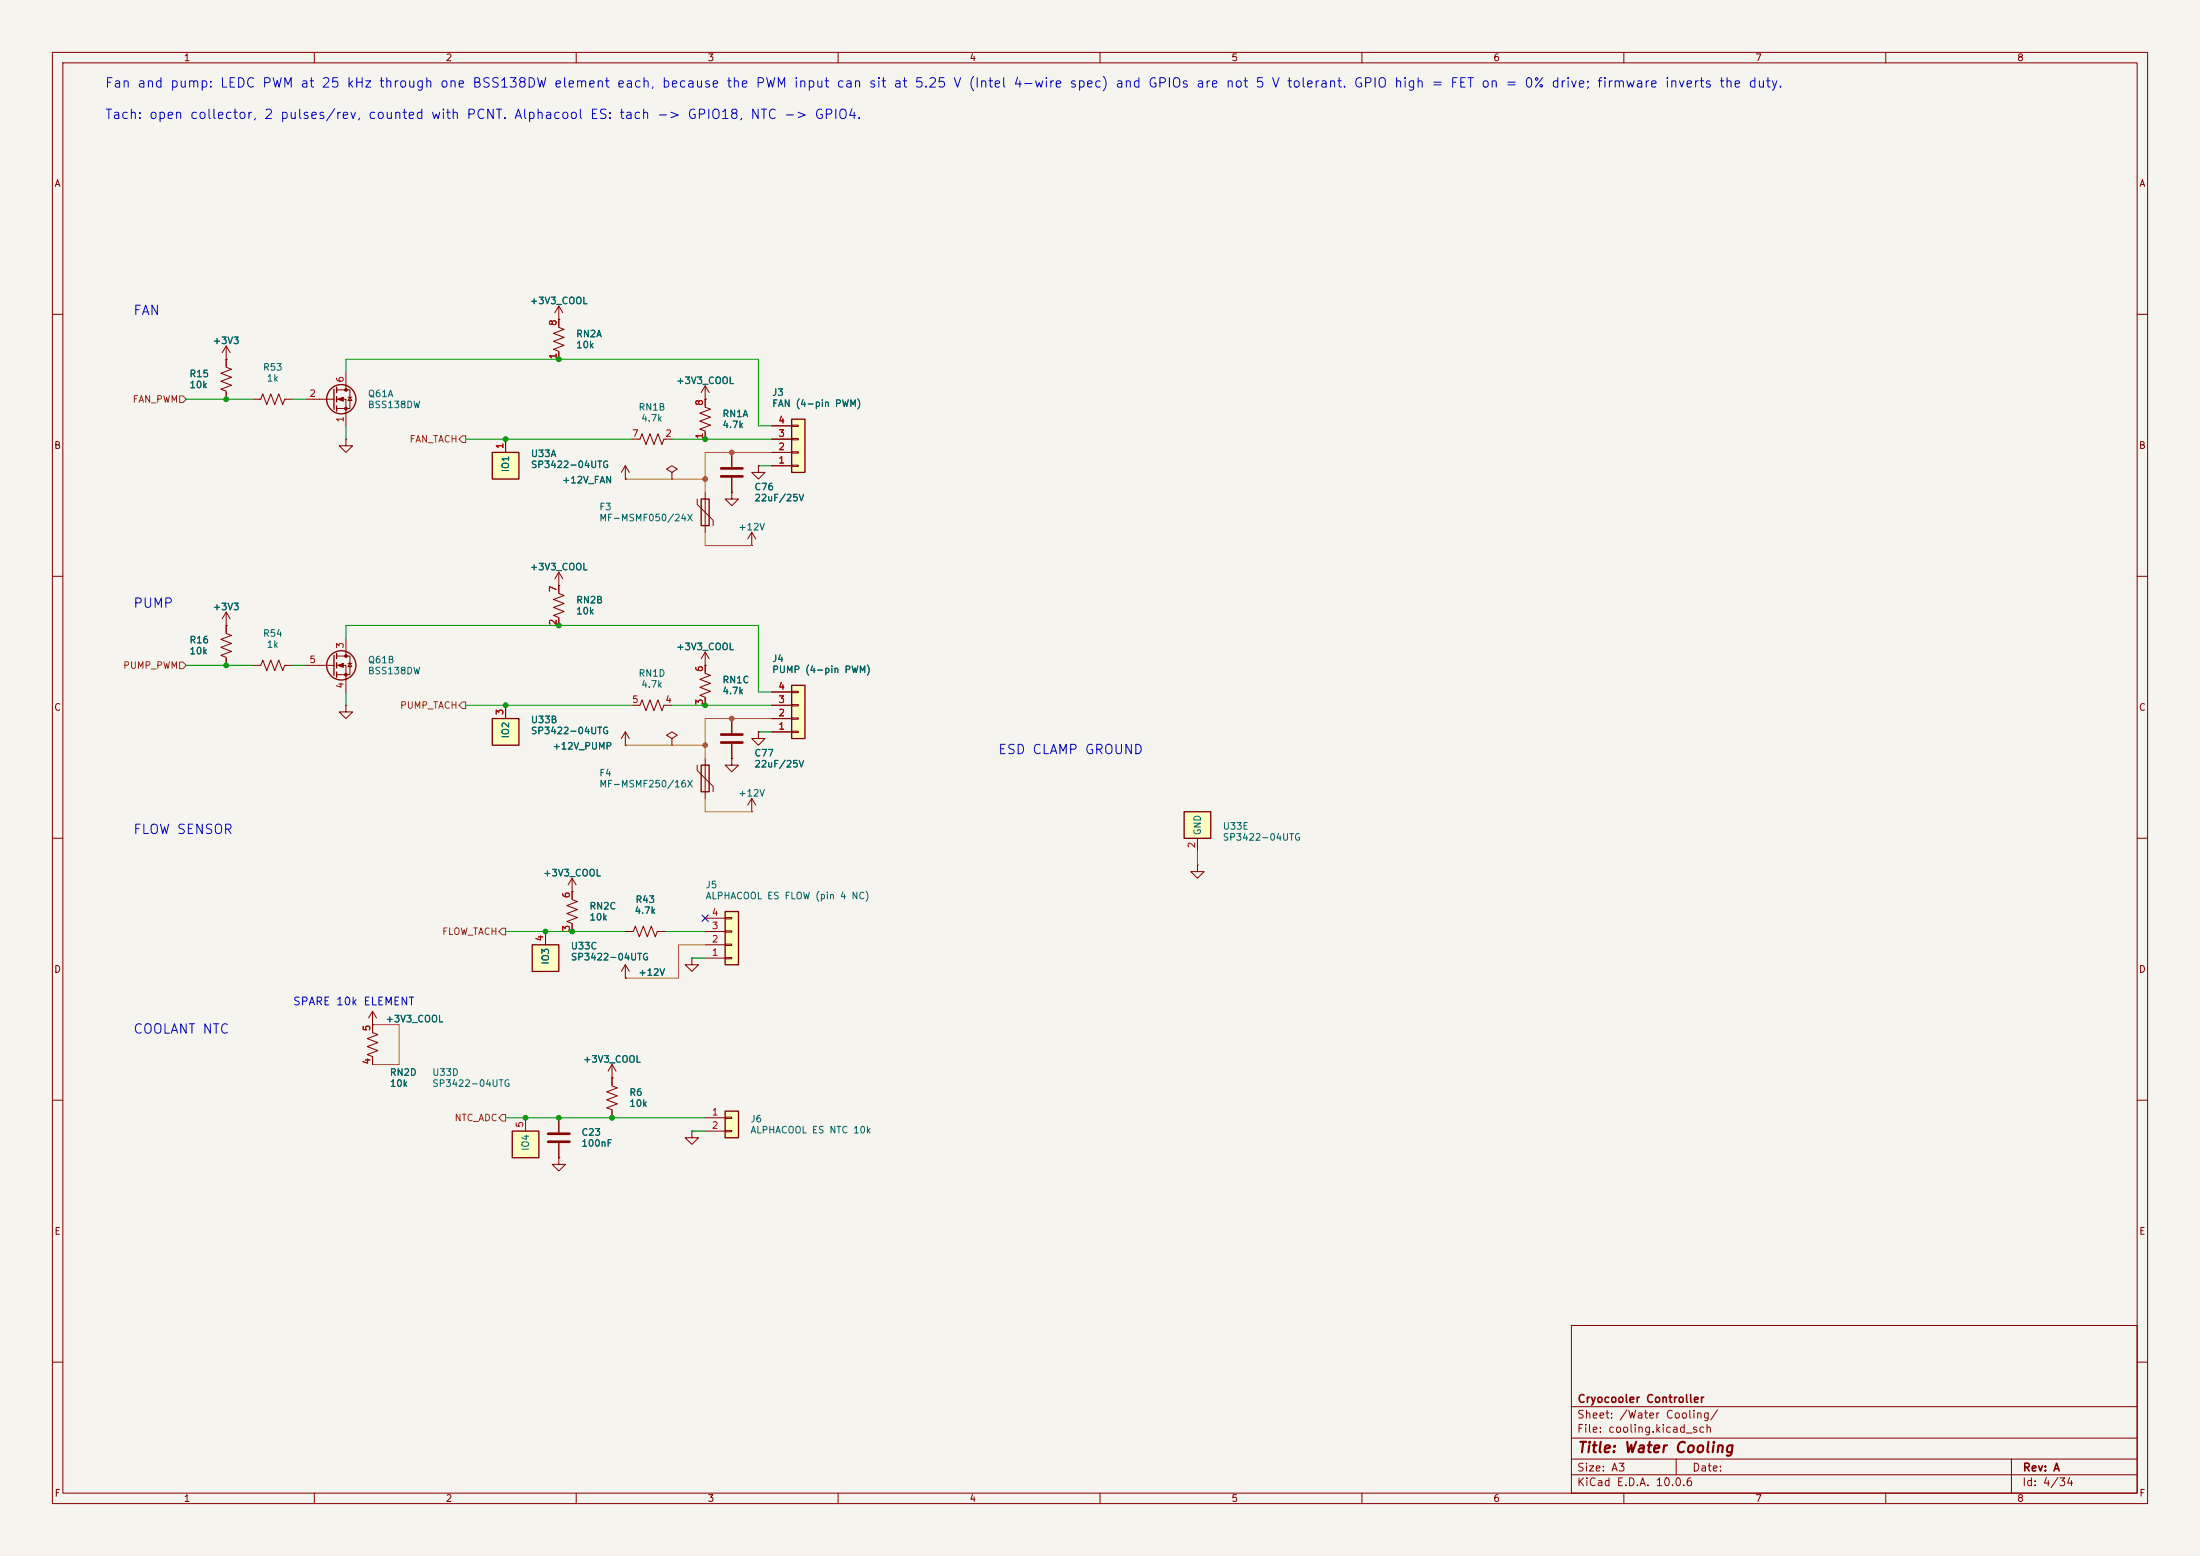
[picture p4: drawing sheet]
<svg xmlns="http://www.w3.org/2000/svg" width="420mm" height="297mm" viewBox="0 0 420 297" stroke-linecap="round" stroke-linejoin="round" font-family="sans-serif">
<path d="M0 0h420v297h-420z" fill="#f5f4ef" stroke="#f5f4ef" stroke-width=".19"/>
<g fill="none" stroke="#840000" stroke-width=".19">
<path d="M10 10h400v277h-400zM12 12h396v273h-396zM60 10v2M110 10v2M160 10v2M210 10v2M260 10v2M310 10v2M360 10v2M10 60h2M43.2 68.6h.1M43.2 66l-.8 1.3"/>
<path d="M43.2 66l.7 1.3M43.2 66v2.6M48.3 76.2h1.5l.4-1 .7 2 .8-2 .8 2 .7-2 .8 2 .4-1h1.5M408 60h2M139.7 94v1.3h1.3l-1.3 1.2-1.3-1.2h1.3M139.7 94h.1M139.7 86.4v2.8M139.7 91.2v2.8M144.8 88.9v1.3h1.2l-1.2 1.2-1.3-1.2h1.3M144.8 88.9h.1M10 110h2M106.7 111.8h.1"/>
<path d="M106.7 109.2v4.1l1 .4-2 .7 2 .8-2 .8 2 .7-2 .8 1 .4v1.5M106.7 109.2l-.8 1.3M106.7 109.2l.7 1.3M143.5 104.1h.1M143.5 101.6l-.8 1.3M143.5 101.6l.8 1.3M143.5 101.6v2.5M408 110h2M48.3 127h1.5l.4-1 .7 2 .8-2 .8 2 .7-2 .8 2 .4-1h1.5M120.6 134.6h1.6l.4-1 .7 2 .8-2 .7 2 .8-2 .8 2 .3-1h1.6M134.6 127h.1M134.6 124.5v4l1 .4-2 .8 2 .7-2 .8 2 .8-2 .7 1 .4v1.5"/>
<path d="M134.6 124.5l-.7 1.2M134.6 124.5l.8 1.2M10 160h2M408 160h2M10 210h2M408 210h2M300 253h108v32h-108zM10 260h2M300 278.5h108M300 274.5h108M300 268.5h108M320 278.5v3"/>
<path d="M384 278.5v6.5M408 260h2M60 285v2M110 285v2M160 285v2M210 285v2M260 285v2M300 281.5h108M310 285v2M360 285v2"/>
</g>
<path d="M137.7 89.4h4M137.7 90.9h4" fill="none" stroke="#840000" stroke-width=".51"/>
<path d="M226.1 154.9h5v5.1h-5z" fill="#ffffc2"/>
<g fill="none" stroke="#840000" stroke-width=".25">
<path d="M63.8 74.3v3.8M64.3 73.9v1M64.3 75.7v1M64.3 77.5v1M133.9 95.3h1.5v5h-1.5zM226.1 154.9h5v5.1h-5z"/>
<circle cx="65.2" cy="76.2" r="2.79"/>
</g>
<g fill="none" stroke="#840000" stroke-width=".19">
<path d="M58.4 76.2h5.4M64.3 74.4h2.5v3.6h-2.5M64.3 76.2h1.7v5.1M66 71.1v3.3M66.4 75.8h.8M66.8 75.8l.4 .7h-.8zM66 83.8v1.3h1.3l-1.3 1.3-1.2-1.3h1.2M66 83.8h.1M119.4 91.4h.1M119.4 88.9v2.5M119.4 88.9l-.8 1.3M119.4 88.9l.7 1.3"/>
<path d="M133.1 95.3v1l3 3v1M134.6 94v7.6M119.4 139.7l-.8 1.3M119.4 139.7l.7 1.3M119.4 139.7v2.5M139.7 137.2v2.8M119.4 142.2h.1M139.7 142v2.8M228.6 165.1v1.3h1.3l-1.3 1.2-1.3-1.2h1.3M228.6 165.1h.1M228.6 160v2.6"/>
</g>
<g fill="#840000" stroke="#840000" stroke-width=".19">
<path d="M64.5 76.2l1-.4v.8z"/>
<circle cx="66" cy="74.4" r=".25"/>
<circle cx="66" cy="78" r=".25"/>
</g>
<path d="M137.7 140.2h4M137.7 141.7h4" fill="none" stroke="#840000" stroke-width=".51"/>
<path d="M94 86.4h5.1v5h-5.1z" fill="#ffffc2"/>
<path d="M94 86.4h5.1v5h-5.1zM133.9 146.1h1.5v5h-1.5z" fill="none" stroke="#840000" stroke-width=".25"/>
<g fill="none" stroke="#840000" stroke-width=".19">
<path d="M134.6 76.2h.1M134.6 73.7v4l1 .4-2 .8 2 .7-2 .8 2 .8-2 .7 1 .4v1.5M134.6 73.7l-.7 1.2M134.6 73.7l.8 1.2M96.5 83.8v2.6M128.3 90.2l1-.7-1-.6-1 .6 1 .7v1.2M128.3 91.4h.1M128.3 141l1-.7-1-.6-1 .6 1 .7v1.2M128.3 142.2h.1M133.1 146.1v1l3 3v1M134.6 144.8v7.6M106.7 221v1.2h1.2l-1.2 1.3-1.3-1.3h1.3"/>
<path d="M106.7 221h.1"/>
</g>
<path d="M151.1 80h2.6v10.2h-2.6z" fill="#ffffc2"/>
<path d="M151.1 80h2.6v10.2h-2.6z" fill="none" stroke="#840000" stroke-width=".25"/>
<g fill="none" stroke="#840000" stroke-width=".19">
<path d="M43.2 68.6v1.5l1 .4-2 .7 2 .8-2 .8 2 .7-2 .8 1 .4v1.5M120.6 83.8h1.6l.4-1 .7 2 .8-2 .7 2 .8-2 .8 2 .3-1h1.6M147.3 88.9h3.8M147.3 86.4h3.8M147.3 83.8h3.8M147.3 81.3h3.8M151.1 88.8h1.3v.2h-1.3zM151.1 86.2h1.3v.3h-1.3zM151.1 83.7h1.3v.2h-1.3zM151.1 81.2h1.3v.2h-1.3zM43.2 119.4h.1M43.2 116.8v4.1l1 .4-2 .7 2 .8-2 .8 2 .7-2 .8 1 .4v1.5"/>
<path d="M43.2 116.8l-.8 1.3M43.2 116.8l.7 1.3M106.7 213.4v2.8M106.7 218.2v2.8"/>
</g>
<path d="M104.6 216.4h4.1M104.6 217.9h4.1" fill="none" stroke="#840000" stroke-width=".51"/>
<path d="M97.8 215.9h5.1v5.1h-5.1z" fill="#ffffc2"/>
<path d="M97.8 215.9h5.1v5.1h-5.1z" fill="none" stroke="#840000" stroke-width=".25"/>
<path d="M106.7 58.4v4.1l1 .4-2 .7 2 .8-2 .8 2 .7-2 .8 1 .4v1.5M106.7 58.4l-.8 1.3M106.7 58.4l.7 1.3M106.7 61h.1M143.5 154.9h.1M143.5 152.4l-.8 1.3M143.5 152.4l.8 1.3M143.5 152.4v2.5M100.3 213.4v2.5" fill="none" stroke="#840000" stroke-width=".19"/>
<path d="M101.6 180.3h5.1v5.1h-5.1z" fill="#ffffc2"/>
<path d="M101.6 180.3h5.1v5.1h-5.1z" fill="none" stroke="#840000" stroke-width=".25"/>
<path d="M104.1 177.8v2.5M109.2 170.2h.1M109.2 167.6v4.1l1 .4-2 .7 2 .8-2 .8 2 .7-2 .8 1 .4v1.5M109.2 167.6l-.7 1.3M109.2 167.6l.8 1.3M116.8 205.7v1.6l1.1 .3-2.1 .8 2.1 .8-2.1 .7 2.1 .8-2.1 .8 1 .3v1.6M132.1 215.9v1.3h1.2l-1.2 1.2-1.3-1.2h1.3M132.1 215.9h.1" fill="none" stroke="#840000" stroke-width=".19"/>
<path d="M138.4 212.1h2.6v5.1h-2.6z" fill="#ffffc2"/>
<path d="M138.4 212.1h2.6v5.1h-2.6z" fill="none" stroke="#840000" stroke-width=".25"/>
<g fill="none" stroke="#840000" stroke-width=".19">
<path d="M144.8 139.7v1.3h1.2l-1.2 1.2-1.3-1.2h1.3M144.8 139.7h.1M119.4 177.8h1.5l.4-1 .7 2 .8-2 .8 2 .7-2 .8 2 .4-1h1.5M71.1 193v4.1l1 .4-2 .7 2 .8-2 .8 2 .7-2 .8 1 .4v1.5M71.1 195.6h.1M71.1 193l-.7 1.3M71.1 193l.8 1.3M119.4 186.7h.1M119.4 184.2l-.8 1.2M119.4 184.2l.7 1.2M119.4 184.2v2.5M132.1 182.9v1.3h1.2l-1.2 1.2-1.3-1.2h1.3"/>
<path d="M132.1 182.9h.1M116.8 205.7h.1M116.8 203.2l-.7 1.3M116.8 203.2l.8 1.3M116.8 203.2v2.5M134.6 213.4h3.8M134.6 215.9h3.8M138.4 213.2h1.3v.3h-1.3zM138.4 215.8h1.3v.2h-1.3z"/>
</g>
<path d="M94 137.2h5.1v5h-5.1z" fill="#ffffc2"/>
<g fill="none" stroke="#840000" stroke-width=".25">
<path d="M63.8 125.1v3.8M64.3 124.7v1M64.3 126.5v1M64.3 128.3v1M94 137.2h5.1v5h-5.1z"/>
<circle cx="65.2" cy="127" r="2.79"/>
</g>
<path d="M58.4 127h5.4M64.3 125.2h2.5v3.6h-2.5M64.3 127h1.7v5.1M66 134.6v1.3h1.3l-1.3 1.3-1.2-1.3h1.2M66 134.6h.1M66 121.9v3.3M66.4 126.6h.8M66.8 126.6l.4 .7h-.8zM96.5 134.6v2.6" fill="none" stroke="#840000" stroke-width=".19"/>
<g fill="#840000" stroke="#840000" stroke-width=".19">
<path d="M64.5 127l1-.4v.8z"/>
<circle cx="66" cy="125.2" r=".25"/>
<circle cx="66" cy="128.8" r=".25"/>
</g>
<path d="M138.4 174h2.6v10.2h-2.6z" fill="#ffffc2"/>
<path d="M138.4 174h2.6v10.2h-2.6z" fill="none" stroke="#840000" stroke-width=".25"/>
<path d="M139.7 144.8v1.3h1.3l-1.3 1.2-1.3-1.2h1.3M139.7 144.8h.1M134.6 177.8h3.8M134.6 175.3h3.8M138.4 177.7h1.3v.2h-1.3zM138.4 175.1h1.3v.3h-1.3zM134.6 182.9h3.8M134.6 180.3h3.8M138.4 182.8h1.3v.2h-1.3zM138.4 180.2h1.3v.3h-1.3z" fill="none" stroke="#840000" stroke-width=".19"/>
<path d="M151.1 130.8h2.6v10.2h-2.6z" fill="#ffffc2"/>
<path d="M151.1 130.8h2.6v10.2h-2.6z" fill="none" stroke="#840000" stroke-width=".25"/>
<g fill="none" stroke="#840000" stroke-width=".19">
<path d="M43.2 68.6h.1M43.2 68.6v1.3M43.2 74.9v1.3M106.7 61h.1M106.7 61v1.2M106.7 67.3v1.3M134.6 76.2h.1M134.6 76.2v1.3M96.5 83.8v2.6M119.4 91.4h.1M134.6 82.6v1.2M139.7 94h.1"/>
<path d="M139.7 86.4v2.8M139.7 91.2v2.8M144.8 88.9h.1M147.3 88.9h3.8M147.3 86.4h3.8M147.3 83.8h3.8M147.3 81.3h3.8M43.2 119.4h.1M43.2 119.4v1.3M106.7 111.8h.1M106.7 111.8v1.2M106.7 118.1v1.3"/>
<path d="M43.2 125.7v1.3M96.5 134.6v2.6M134.6 127h.1M134.6 127v1.3M134.6 133.4v1.2M139.7 137.2v2.8M144.8 139.7h.1M147.3 139.7h3.8M147.3 137.2h3.8M147.3 134.6h3.8M147.3 132.1h3.8M151.1 139.6h1.3v.2h-1.3z"/>
<path d="M151.1 137h1.3v.3h-1.3zM151.1 134.5h1.3v.2h-1.3zM151.1 132h1.3v.2h-1.3zM119.4 142.2h.1M139.7 144.8h.1M139.7 142v2.8M104.1 177.8v2.5M109.2 170.2h.1M109.2 170.2v1.3M109.2 176.5v1.3M119.4 177.8h1.2M125.7 177.8h1.3"/>
<path d="M71.1 195.6h.1M71.1 195.6v1.3M119.4 186.7h.1M71.1 201.9v1.3M106.7 213.4v2.8M106.7 218.2v2.8M116.8 205.7h.1M116.8 205.7v1.3M116.8 212.1v1.3M106.7 221h.1"/>
</g>
<path d="M34.3 75.6h.6l.7 .6-.7 .6h-.6zM88.3 83.2h.6v1.3h-.6l-.7-.7zM34.3 126.4h.6l.7 .6-.7 .6h-.6zM88.3 134h.6v1.3h-.6l-.7-.7zM95.9 177.2h.6v1.2h-.6l-.7-.6zM95.9 212.7h.6v1.3h-.6l-.7-.6z" fill="none" stroke="#725600" stroke-width=".19"/>
<g fill="none" stroke="#009600" stroke-width=".19">
<path d="M35.6 76.2h12.7M55.9 76.2h2.5M66 71.1v-2.5h78.8v12.7h2.5M66 81.3v2.5M88.9 83.8h31.7M128.3 83.8h19M144.8 88.9h2.5M35.6 127h12.7M55.9 127h2.5M66 121.9v-2.5h78.8v12.7h2.5M66 132.1v2.5M88.9 134.6h31.7"/>
<path d="M128.3 134.6h19M144.8 139.7h2.5M96.5 177.8h22.9M127 177.8h7.6M228.6 162.6v2.5M132.1 182.9h2.5M96.5 213.4h38.1M132.1 215.9h2.5"/>
</g>
<path d="M119.4 91.4h15.2M147.3 86.4h-12.7v7.6M134.6 101.6v2.5h8.9M147.3 137.2h-12.7v7.6M119.4 142.2h15.2M134.6 152.4v2.5h8.9M134.6 180.3h-5.1v6.4h-10.1" fill="none" stroke="#af8c00" stroke-width=".19"/>
<path d="M71.1 195.6h5.1v7.6h-5.1" fill="none" stroke="#d76e00" stroke-width=".19"/>
<path d="M134 174.7l1.2 1.2M135.2 174.7l-1.2 1.2" fill="none" stroke="#000084" stroke-width=".19"/>
<g fill="#009600" stroke="#009600" stroke-width=".19">
<circle cx="96.5" cy="134.6" r=".46"/>
<circle cx="96.5" cy="83.8" r=".46"/>
<circle cx="106.7" cy="68.6" r=".46"/>
<circle cx="43.2" cy="76.2" r=".46"/>
<circle cx="43.2" cy="127" r=".46"/>
<circle cx="106.7" cy="119.4" r=".46"/>
<circle cx="134.6" cy="134.6" r=".46"/>
<circle cx="116.8" cy="213.4" r=".46"/>
<circle cx="109.2" cy="177.8" r=".46"/>
<circle cx="104.1" cy="177.8" r=".46"/>
<circle cx="106.7" cy="213.4" r=".46"/>
<circle cx="100.3" cy="213.4" r=".46"/>
<circle cx="134.6" cy="83.8" r=".46"/>
</g>
<g fill="#af8c00" stroke="#af8c00" stroke-width=".19">
<circle cx="134.6" cy="142.2" r=".46"/>
<circle cx="139.7" cy="137.2" r=".46"/>
<circle cx="134.6" cy="91.4" r=".46"/>
<circle cx="139.7" cy="86.4" r=".46"/>
</g>
<text font-size="2" fill="#840000" x="301" y="277.8">Title: Water Cooling</text>
<g font-size="1.8" fill="#0000c2">
<text x="19.9" y="17.2">Fan and pump: LEDC PWM at 25 kHz through one BSS138DW element each, because the PWM input can sit at 5.25 V (Intel 4-wire spec) and GPIOs are not 5 V tolerant. GPIO high = FET on = 0% drive; firmware inverts the duty.</text>
<text x="19.9" y="23.2">Tach: open collector, 2 pulses/rev, counted with PCNT. Alphacool ES: tach -&gt; GPIO18, NTC -&gt; GPIO4.</text>
<text x="25.3" y="60.6">FAN</text>
<text x="25.3" y="116.5">PUMP</text>
<text x="190.4" y="144.4">ESD CLAMP GROUND</text>
<text x="25.3" y="159.7">FLOW SENSOR</text>
<text x="25.3" y="197.8">COOLANT NTC</text>
</g>
<text font-size="1.5" fill="#0000c2" x="55.8" y="192.3">SPARE 10k ELEMENT</text>
<g font-size="1.5" fill="#840000">
<text x="301" y="268.1">Cryocooler Controller</text>
<text x="300.9" y="273.8">File: cooling.kicad_sch</text>
<text x="300.9" y="271.1">Sheet: /Water Cooling/</text>
<text x="300.9" y="281.2">Size: A3</text>
<text x="322.9" y="281.2">Date:</text>
<text x="386" y="281.2">Rev: A</text>
<text x="300.9" y="284">KiCad E.D.A. 10.0.6</text>
<text x="385.9" y="284">Id: 4/34</text>
</g>
<g font-size="1.3" fill="#840000">
<text x="35" y="12">1</text>
<text x="85" y="12">2</text>
<text x="135" y="12">3</text>
<text x="185" y="12">4</text>
<text x="235" y="12">5</text>
<text x="285" y="12">6</text>
<text x="335" y="12">7</text>
<text x="385" y="12">8</text>
<text x="10.3" y="36">A</text>
<text x="408.3" y="36">A</text>
<text x="10.2" y="86">B</text>
<text x="408.2" y="86">B</text>
<text x="10.2" y="136">C</text>
<text x="408.2" y="136">C</text>
<text x="10.2" y="186">D</text>
<text x="408.2" y="186">D</text>
<text x="10.3" y="236">E</text>
<text x="408.3" y="236">E</text>
<text x="10.3" y="286">F</text>
<text x="35" y="287">1</text>
<text x="85" y="287">2</text>
<text x="135" y="287">3</text>
<text x="185" y="287">4</text>
<text x="235" y="287">5</text>
<text x="285" y="287">6</text>
<text x="335" y="287">7</text>
<text x="385" y="287">8</text>
<text x="408.3" y="286">F</text>
</g>
<g font-size="1.3" fill="#006464">
<text x="101" y="58.4">+3V3_COOL</text>
<text x="40.5" y="66">+3V3</text>
<text x="109.9" y="64.7">RN2A</text>
<text x="50.1" y="71">R53</text>
<text x="109.9" y="66.8">10k</text>
<text x="36.1" y="72.3">R15</text>
<text x="36.1" y="74.4">10k</text>
<text x="50.8" y="73.1">1k</text>
<text x="70.1" y="76.1">Q61A</text>
<text x="129" y="73.6">+3V3_COOL</text>
<text x="147.3" y="75.9">J3</text>
<text x="147.3" y="78">FAN (4-pin PWM)</text>
<text x="70.1" y="78.2">BSS138DW</text>
<text x="121.8" y="78.7">RN1B</text>
<text x="122.3" y="80.8">4.7k</text>
<text x="137.8" y="79.9">RN1A</text>
<text x="137.8" y="82">4.7k</text>
<text x="101.2" y="87.5">U33A</text>
<text x="101.2" y="89.6">SP3422-04UTG</text>
<text x="97.5" y="90.2" transform="rotate(-90 97.5 90.2)">IO1</text>
<text x="107.2" y="92.6">+12V_FAN</text>
<text x="143.9" y="93.9">C76</text>
<text x="143.9" y="96">22uF/25V</text>
<text x="114.3" y="97.7">F3</text>
<text x="114.3" y="99.8">MF-MSMF050/24X</text>
<text x="140.8" y="101.5">+12V</text>
<text x="101" y="109.2">+3V3_COOL</text>
<text x="40.5" y="116.8">+3V3</text>
<text x="109.9" y="115.5">RN2B</text>
<text x="109.9" y="117.6">10k</text>
<text x="36.1" y="123.1">R16</text>
<text x="36.1" y="125.2">10k</text>
<text x="50.1" y="121.8">R54</text>
<text x="50.8" y="123.9">1k</text>
<text x="129" y="124.4">+3V3_COOL</text>
<text x="70.1" y="126.9">Q61B</text>
<text x="70.1" y="129">BSS138DW</text>
<text x="121.8" y="129.5">RN1D</text>
<text x="122.3" y="131.6">4.7k</text>
<text x="137.8" y="130.7">RN1C</text>
<text x="147.3" y="126.7">J4</text>
<text x="147.3" y="128.8">PUMP (4-pin PWM)</text>
<text x="137.8" y="132.8">4.7k</text>
<text x="97.5" y="141" transform="rotate(-90 97.5 141)">IO2</text>
<text x="101.2" y="138.3">U33B</text>
<text x="101.2" y="140.4">SP3422-04UTG</text>
<text x="105.4" y="143.4">+12V_PUMP</text>
<text x="114.3" y="148.5">F4</text>
<text x="143.9" y="144.7">C77</text>
<text x="143.9" y="146.8">22uF/25V</text>
<text x="114.3" y="150.6">MF-MSMF250/16X</text>
<text x="140.8" y="152.3">+12V</text>
<text x="229.6" y="159.5" transform="rotate(-90 229.6 159.5)">GND</text>
<text x="233.3" y="158.7">U33E</text>
<text x="233.3" y="160.8">SP3422-04UTG</text>
<text x="103.6" y="167.6">+3V3_COOL</text>
<text x="112.4" y="173.9">RN2C</text>
<text x="121.2" y="172.6">R43</text>
<text x="134.6" y="169.9">J5</text>
<text x="134.6" y="172">ALPHACOOL ES FLOW (pin 4 NC)</text>
<text x="112.4" y="176">10k</text>
<text x="121" y="174.7">4.7k</text>
<text x="105.1" y="184.2" transform="rotate(-90 105.1 184.2)">IO3</text>
<text x="108.9" y="181.5">U33C</text>
<text x="108.9" y="183.6">SP3422-04UTG</text>
<text x="121.8" y="186.6">+12V</text>
<text x="73.5" y="195.4">+3V3_COOL</text>
<text x="111.2" y="203.1">+3V3_COOL</text>
<text x="74.3" y="205.7">RN2D</text>
<text x="74.3" y="207.8">10k</text>
<text x="82.4" y="205.7">U33D</text>
<text x="82.4" y="207.8">SP3422-04UTG</text>
<text x="120" y="209.5">R6</text>
<text x="120" y="211.6">10k</text>
<text x="143.2" y="214.5">J6</text>
<text x="101.3" y="219.8" transform="rotate(-90 101.3 219.8)">IO4</text>
<text x="110.9" y="217.1">C23</text>
<text x="110.9" y="219.2">100nF</text>
<text x="143.2" y="216.6">ALPHACOOL ES NTC 10k</text>
</g>
<g font-size="1.3" fill="#a90000">
<text x="106.5" y="62.3" transform="rotate(-90 106.5 62.3)">8</text>
<text x="106.5" y="68.7" transform="rotate(-90 106.5 68.7)">1</text>
<text x="59" y="76.1">2</text>
<text x="65.9" y="73.1" transform="rotate(-90 65.9 73.1)">6</text>
<text x="134.5" y="77.6" transform="rotate(-90 134.5 77.6)">8</text>
<text x="65.9" y="80.7" transform="rotate(-90 65.9 80.7)">1</text>
<text x="120.6" y="83.7">7</text>
<text x="126.9" y="83.7">2</text>
<text x="134.5" y="83.9" transform="rotate(-90 134.5 83.9)">1</text>
<text x="148.5" y="83.7">3</text>
<text x="148.5" y="81.1">4</text>
<text x="96.4" y="85.8" transform="rotate(-90 96.4 85.8)">1</text>
<text x="148.5" y="88.8">1</text>
<text x="148.5" y="86.2">2</text>
<text x="106.5" y="113.1" transform="rotate(-90 106.5 113.1)">7</text>
<text x="106.5" y="119.5" transform="rotate(-90 106.5 119.5)">2</text>
<text x="65.9" y="123.9" transform="rotate(-90 65.9 123.9)">3</text>
<text x="59" y="126.9">5</text>
<text x="65.9" y="131.5" transform="rotate(-90 65.9 131.5)">4</text>
<text x="134.5" y="128.4" transform="rotate(-90 134.5 128.4)">6</text>
<text x="148.5" y="131.9">4</text>
<text x="96.4" y="136.6" transform="rotate(-90 96.4 136.6)">3</text>
<text x="120.6" y="134.5">5</text>
<text x="126.9" y="134.5">4</text>
<text x="134.5" y="134.7" transform="rotate(-90 134.5 134.7)">3</text>
<text x="148.5" y="137">2</text>
<text x="148.5" y="134.5">3</text>
<text x="148.5" y="139.6">1</text>
<text x="228.5" y="162" transform="rotate(-90 228.5 162)">2</text>
<text x="109.1" y="171.5" transform="rotate(-90 109.1 171.5)">6</text>
<text x="104" y="179.8" transform="rotate(-90 104 179.8)">4</text>
<text x="109.1" y="177.9" transform="rotate(-90 109.1 177.9)">3</text>
<text x="135.8" y="177.7">3</text>
<text x="135.8" y="175.1">4</text>
<text x="135.8" y="182.7">1</text>
<text x="135.8" y="180.2">2</text>
<text x="71" y="196.9" transform="rotate(-90 71 196.9)">5</text>
<text x="71" y="203.3" transform="rotate(-90 71 203.3)">4</text>
<text x="100.2" y="215.4" transform="rotate(-90 100.2 215.4)">5</text>
<text x="135.8" y="213.2">1</text>
<text x="135.8" y="215.8">2</text>
</g>
<g font-size="1.3" fill="#725600">
<text x="25.2" y="77.2">FAN_PWM</text>
<text x="78.1" y="84.8">FAN_TACH</text>
<text x="23.4" y="128">PUMP_PWM</text>
<text x="76.3" y="135.6">PUMP_TACH</text>
<text x="84.3" y="178.8">FLOW_TACH</text>
<text x="86.7" y="214.3">NTC_ADC</text>
</g>
</svg>
